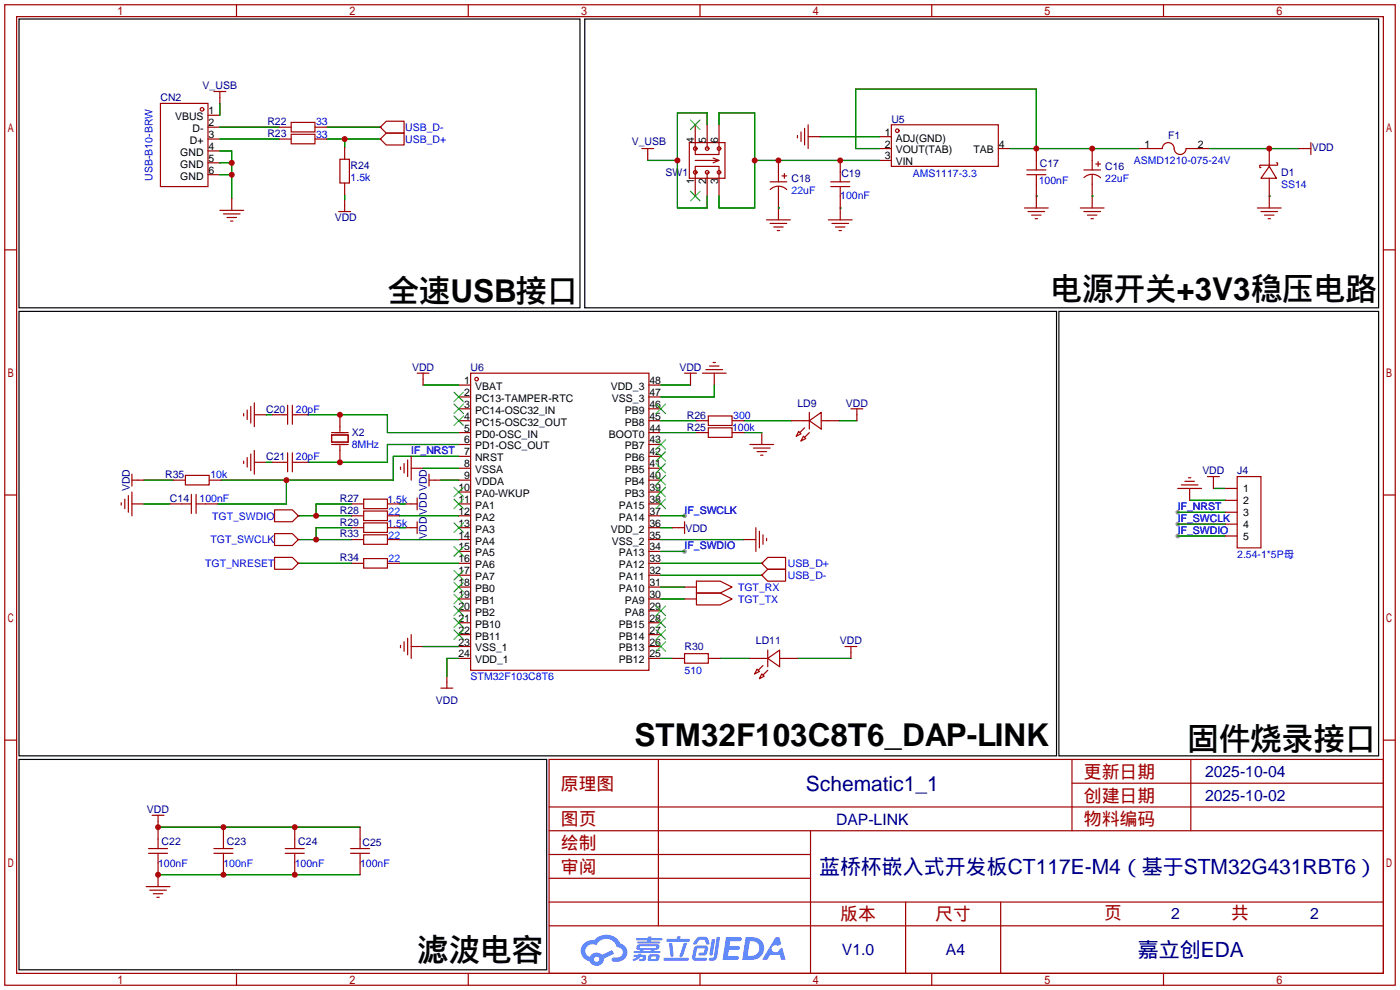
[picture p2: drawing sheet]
<svg xmlns="http://www.w3.org/2000/svg" width="299mm" height="212mm" viewBox="0 0 299 212" stroke-linecap="round" stroke-linejoin="round" font-family="sans-serif">
<g fill="#999">
<circle cx="146.3" cy="110.2" r=".51"/>
<circle cx="146.3" cy="117.9" r=".51"/>
<circle cx="251.7" cy="109.5" r=".51"/>
<circle cx="251.7" cy="112" r=".51"/>
<circle cx="251.7" cy="114.6" r=".51"/>
</g>
<g fill="none" stroke="#a10000" stroke-width=".25">
<path d="M1 1h297.2v209.6h-297.2zM3.6 3.6h292.1v204.4h-292.1zM50.5 1v2.6M100.1 1v2.6M149.6 1v2.6M199.1 1v2.6M248.7 1v2.6M1 53.4h2.6M295.7 53.4h2.5M1 105.8h2.6M295.7 105.8h2.5M1 158.2h2.6"/>
<path d="M295.7 158.2h2.5M117.3 162.3h178.4v45.7h-178.4zM117.3 177.5h178.4M117.3 172.5h178.4M140.7 162.3v35.6M173.2 177.5v30.5M229.1 162.3v15.2M229.1 167.4h66.6M254.5 162.3v15.2M117.3 182.6h55.9M117.3 197.9h178.4M117.3 192.8h178.4"/>
<path d="M117.3 187.7h55.9M193.5 192.8v15.2M213.9 192.8v15.2M50.5 208v2.6M100.1 208v2.6M149.6 208v2.6M199.1 208v2.6M248.7 208v2.6"/>
</g>
<g fill="#5487ff">
<path d="M155.2 200.3h2.6a.48 .48 0 0 1 .7 .4 .48 .48 0 0 1-.6 .4h-1.8l-.2 1.1h1.9a.43 .43 0 0 1 .4 .4 .43 .43 0 0 1-.5 .4h-1.9l-.2 1.3h1.7a.45 .45 0 0 1 .5 .2 .45 .45 0 0 1-.1 .6h-3.3z"/>
<path d="M165.7 200.3h.9l.4 1.5-.8 .3a.84 .84 0 0 0-1.2 .3 .84 .84 0 0 0 .4 1.1 .84 .84 0 0 0 1.1-.4l.1-.2 .6-.3 .7 2.5h-1l-.2-1h-2.1l-.6 1h-1.1z"/>
<path d="M152.1 200.8h.7l-.5 3.1a.36 .36 0 0 1-.3 .3 .36 .36 0 0 1-.4-.3z"/>
<path d="M153.2 200.2h.7l-.6 4.3a1.13 1.13 0 0 1-1.8 .6l.2-.4h.7l.2-.2z"/>
<path d="M148.9 200.6l.6-.4h1a.77 .77 0 0 1 .9 .5l.3 1-.2 .2h-.5l-.3-.9-.2-.2-1 .1-.7 1-.6-.1-.1-.2z"/>
<path d="M148.4 202.4l.6-.3h1.7a.81 .81 0 0 1 .7 .5 .81 .81 0 0 1-.2 .8 .81 .81 0 0 1-.9 .8h-.7a.32 .32 0 0 1-.3-.3 .32 .32 0 0 1 .4-.3h.7l.2-.9-1.6 .1-.4 1.8 2.2 .1a.32 .32 0 0 1 .3 .4 .32 .32 0 0 1-.4 .2h-2.2l-.5-.3-.1-.5z"/>
<path d="M141.9 204.7h5a.33 .33 0 0 1 .3 .3 .33 .33 0 0 1-.3 .3h-4.9l-.2-.1z"/>
<path d="M146.1 201.5h.8l-.7 2a.98 .98 0 0 1-.7 1.1l-.3-.3z"/>
<path d="M143 201.6h.7l.3 2.5a.34 .34 0 0 1-.3 .4 .34 .34 0 0 1-.4-.3z"/>
<path d="M142.5 200.7h2.1l.3-.6h.6l-.1 .6h1.7a.32 .32 0 0 1 .4 .3 .32 .32 0 0 1-.4 .3h-4.5l-.2-.2z"/>
<path d="M135.5 204.1h.9l.1-.3h.6v.3h.8a.82 .82 0 0 1-.5 1.3h-.8v-.4l.7-.1 .1-.3a.68 .68 0 0 0-1 .4l-1.1 .4-.1-.4 .9-.5h-.7z"/>
<path d="M136 200.5h2.4l.1-.3h.7v.3h2.2l.2 .3-.2 .2h-2.3v.2h1.8l.2 .3-.2 .1h-4.5l-.1-.4h2l.1-.2h-2.3l-.1-.2z"/>
<path d="M159.4 200.3l-.8 4.9h1.7a2.5 2.5 0 0 0 3-2.5 2.5 2.5 0 0 0-3.1-2.4zM160.3 201.1a1.61 1.61 0 0 1 2 1.5 1.61 1.61 0 0 1-1.8 1.7h-.7z"/>
<path d="M136.2 202a.55 .55 0 0 0-.2 .8 .55 .55 0 0 0 .7 .2l.1 .3h-1.3v.3l5.4 .1 .3-.2-.2-.2h-1.2l.2-.3a.7 .7 0 0 0 .8-.3 .7 .7 0 0 0 0-.8l-4.2-.1zM136.8 202.3l3.3-.1 .1 .1-.2 .3h-3.2zM137.5 203h1.7l-.2 .3h-1.4z"/>
<path d="M138.6 204.2a1.05 1.05 0 0 0 0 1.2 2.91 2.91 0 0 0 2.2-.2 .98 .98 0 0 0 0-1.2h-1.6zM139.2 204.5l.9-.1 .1 .4-.2 .2-.8-.1z"/>
<path d="M124.9 201.6a2.23 2.23 0 0 0-.7 2.3 2.23 2.23 0 0 0 1.8 1.6 1.58 1.58 0 0 0 1.8 .9 1.58 1.58 0 0 0 1.3-1.5l2.2-1.1-.5-.7-2.1 1a1.65 1.65 0 0 0-2.7 .4 1.45 1.45 0 0 1-.8-1.9 1.45 1.45 0 0 1 2-.7l.3 .1a2.3 2.3 0 0 1 2.3-1.3 2.3 2.3 0 0 1 2 1.7 1.12 1.12 0 0 1 1.3 1 1.12 1.12 0 0 1-1.1 1.2h-.7a.45 .45 0 0 0-.6 .4 .45 .45 0 0 0 .5 .5 2.21 2.21 0 0 0 2.2-.5 2.21 2.21 0 0 0 .5-2.3 2.13 2.13 0 0 0-1.3-1.1 3.3 3.3 0 0 0-5.6-.7l-1.1 .1zM127 205a.57 .57 0 0 1 1.1 0 .57 .57 0 0 1-1.1 0z"/>
</g>
<g fill="none" stroke="#a10000" stroke-width=".25">
<path d="M45.7 19.6h2.6M47 19.6v2.5M34.3 22.1h10.1v17.8h-10.1zM44.4 24.6h2.6M44.4 27.2h2.6M44.4 29.7h2.6M44.4 32.3h2.6M44.4 34.8h2.6M44.4 37.3h2.6M59.7 27.2h2.5M59.7 29.7h2.5M62.2 26.2h5.1v2h-5.1z"/>
<path d="M62.2 28.7h5.1v2h-5.1zM67.3 27.2h2.5M67.3 29.7h2.5M72.6 34h2.1v5.1h-2.1zM73.7 31.5v2.5M73.7 39.1v2.6M81.3 27.2h.1M81.3 29.7l1.2-1.3h3.9v2.6h-3.9zM81.3 29.7h.1M82.5 25.9h3.9v2.5h-3.9l-1.2-1.2zM137.2 31.8h2.5M138.4 31.8v2.5"/>
<path d="M147.3 30.5h7.6v7.6h-7.6zM148.6 26.7v6.3h5.1v-6.3M148.6 34.3h5.1M151.1 26.7v5.1M151.1 36.8v5.1M152.4 33.8l1.3 .5-1.3 .5M164.6 38.9h3.5M166.4 34.3v4.6M166.4 39.9v7.1M167.1 37.6h1M167.6 37.1v1M170.4 29v.5"/>
<path d="M171.2 28.2v2M172 27.4v3.6M172.7 29.2h2.6M172.7 26.7v5.1M177.5 38.9h4.1M177.5 39.9h4.1M179.6 34.3v4.6M179.6 39.9v7.1M188 29.2h2.5M188 31.8h2.5M188 34.3h2.5M190.5 26.7h22.9v8.9h-22.9z"/>
<path d="M213.4 31.8h2.5M219.5 37.3h4M219.5 36.3h4M221.5 31.8v4.5M221.5 37.3v7.1M231.6 36.3h3.6M231.7 38a2.54 2.54 0 0 1 3.5 0M233.4 31.8v4.5M233.4 37.3v7.1M234.2 35.1h1M234.7 34.5v1.1M243.3 31.8h5.1a1.27 1.27 0 0 1 1.3-1.3 1.27 1.27 0 0 1 1.3 1.3 1.27 1.27 0 0 0 1.2 1.2 1.27 1.27 0 0 0 1.3-1.2h5.1"/>
<path d="M271.3 35.6l1.5 2.5h-3.3zM271.3 31.8v3.8M271.3 38.1v6.3M272.8 34.8h.2v.5h-3.8v.5h.3M277.6 31.8h2.6M280.2 30.5v2.5M47 45h5.1M47.8 45.7h3.5M48.5 46.5h2M49.3 47.2h.5M49.5 42.4v2.6M72.4 45.2h2.5"/>
<path d="M73.7 42.7v2.5M148.6 41.9v-6.3h5.1v6.3M163.8 47h5.1M164.6 47.8h3.5M164.6 40.5a2.54 2.54 0 0 1 3.6 0M165.4 48.5h2M166.1 49.3h.5M177 47h5.1M177.8 47.8h3.6M178.6 48.5h2M179.3 49.3h.5M218.9 44.4h5.1"/>
<path d="M219.7 45.2h3.6M220.5 46h2M221.2 46.7h.5M230.9 44.4h5.1M231.6 45.2h3.6M232.4 46h2M233.2 46.7h.5M268.7 44.4h5.1M269.5 45.2h3.5M270.3 46h2M271 46.7h.5M89.2 79.8h2.5"/>
<path d="M90.4 79.8v2.5M100.6 79.8h38.1v63.5h-38.1zM146.3 79.8h2.5M147.6 79.8v2.5M150.1 79.8h5.1M150.9 79h3.5M151.6 78.2h2.1M152.4 77.5h.5M152.7 79.8v2.5M52.1 88.4v.5M52.1 98.6v.5M52.8 87.6v2.1"/>
<path d="M52.8 97.8v2M53.6 86.9v3.5M53.6 97v3.6M54.4 88.6h2.5M54.4 86.1v5.1M54.4 96.3v5M54.4 98.8h2.5M58.2 88.6h3.3M58.2 98.8h3.3M61.5 86.6v4.1M61.5 96.8v4M62.5 88.6h3.3"/>
<path d="M62.5 98.8h3.3M62.5 86.6v4.1M62.5 96.8v4M70.9 93h3.5v1.5h-3.5zM70.9 92.5h3.5M70.9 95h3.5M72.6 88.6v3.6M72.6 95.2v3.6M85.6 99.8v.5M86.4 99.1v2M87.1 98.3v3.6M87.9 97.5v5.1"/>
<path d="M98 82.3h2.6M98 84.8h2.6M98 87.4h2.6M98 89.9h2.6M98 92.5h2.6M98 95h2.6M98 97.5h2.6M138.7 82.3h2.5M138.7 84.8h2.5M138.7 87.4h2.5M138.7 89.9h2.5M138.7 92.5h2.5"/>
<path d="M138.7 95h2.5M138.7 97.5h2.5M148.8 89.9h2.6M148.8 92.5h2.6M151.4 88.9h5.1v2h-5.1zM151.4 91.4h5.1v2.1h-5.1zM156.5 89.9h2.5M156.5 92.5h2.5M160.3 95h5.1M161 95.8h3.6M161.8 96.5h2M162.6 97.3h.5"/>
<path d="M162.8 92.5v2.5M169.2 89.9h3.8M170.7 92.2l.5 .5-1 .5zM171.7 93.2l.5 .5-1 .5zM172 91.4l-1.1 1.1M173 89.9l2.5-1.8v3.6zM173 92.5l-1 1M173 88.1v3.6M175.5 89.9h3.8M181.9 87.4h2.5M183.1 87.4v2.5M25.9 107.4v.5"/>
<path d="M26.7 106.7v2M27.4 105.9v3.6M28.2 102.6h2.5M28.2 107.7h2.5M28.2 101.3v2.6M28.2 105.2v5M36.3 107.7h4.6M37.1 102.6h2.5M39.6 101.6h5.1v2h-5.1zM40.9 105.7v4M41.9 107.7h4.6M41.9 105.7v4"/>
<path d="M44.7 102.6h2.5M58.7 109h3.8l1.3 1.2-1.3 1.3h-3.8zM58.7 114h3.8l1.3 1.3-1.3 1.3h-3.8zM58.7 119.1h3.8l1.3 1.3-1.3 1.3h-3.8zM63.8 110.2h.1M63.8 115.3h.1M75.2 107.7h2.5M75.2 110.2h2.5M75.2 112.8h2.5M75.2 115.3h2.5M77.7 109.2h5.1v2.1h-5.1zM77.7 114.3h5.1v2h-5.1z"/>
<path d="M77.7 119.4h5.1v2h-5.1zM77.7 106.7h5.1v2h-5.1zM77.7 111.8h5.1v2h-5.1zM82.8 107.7h2.5M82.8 110.2h2.5M82.8 112.8h2.5M82.8 115.3h2.5M86.6 107.7h2.6M86.6 112.8h2.6M87.9 100.1h2.5M89.2 106.4v2.6M89.2 111.5v2.5"/>
<path d="M91.7 102.6h2.5M91.7 101.3v2.6M98 100.1h2.6M98 102.6h2.6M98 105.2h2.6M98 107.7h2.6M98 110.2h2.6M98 112.8h2.6M98 115.3h2.6M98 117.9h2.6M138.7 100.1h2.5M138.7 102.6h2.5"/>
<path d="M138.7 105.2h2.5M138.7 107.7h2.5M138.7 110.2h2.5M138.7 112.8h2.5M138.7 115.3h2.5M138.7 117.9h2.5M143.8 112.8h2.5M146.3 111.5v2.5M159 115.3h2.5M161.5 112.8v5.1M162.3 113.5v3.6M163.1 114.3v2"/>
<path d="M163.8 115.1v.5M251.7 104.4h5.1M252.5 103.6h3.5M253.2 102.9h2.1M254 102.1h.5M254.3 104.4v2.5M258.1 101.9h2.5M259.3 101.9v2.5M261.9 104.4h2.5M261.9 106.9h2.5M261.9 109.5h2.5M261.9 112h2.5"/>
<path d="M261.9 114.6h2.5M264.4 101.9h5.1v15.2h-5.1zM63.8 120.4h.1M75.2 120.4h2.5M82.8 120.4h2.5M85.6 137.9v.5M86.4 137.2v2M87.1 136.4v3.6M87.9 138.2h2.5M87.9 135.6v5.1M98 120.4h2.6M98 122.9h2.6"/>
<path d="M98 125.5h2.6M98 128h2.6M98 130.6h2.6M98 133.1h2.6M98 135.6h2.6M98 138.2h2.6M138.7 120.4h2.5M138.7 122.9h2.5M138.7 125.5h2.5M138.7 128h2.5M138.7 130.6h2.5M138.7 133.1h2.5"/>
<path d="M138.7 135.6h2.5M138.7 138.2h2.5M146.3 139.7h5.1v2h-5.1zM146.3 125.5h2.5M146.3 128h2.5M148.8 124.2h5.1l2.6 1.3-2.6 1.2h-5.1zM148.8 126.7h5.1l2.6 1.3-2.6 1.3h-5.1zM162.8 120.4l1.3-1.3h3.8v2.6h-3.8zM162.8 120.4h.1M162.8 122.9l1.3-1.2h3.8v2.5h-3.8zM162.8 122.9h.1M164.1 138.9v3.6"/>
<path d="M180.6 138.2h2.5M181.9 138.2v2.5M94.2 147.1h2.6M95.5 144.5v2.6M98 140.7h2.6M138.7 140.7h2.5M143.8 140.7h2.5M151.4 140.7h2.5M160.3 140.7h3.8M161.8 143l.5 .5-1 .5zM162.8 144l.5 .5-1 .5zM163.1 142.2l-1 1.1"/>
<path d="M164.1 140.7l2.5-1.8v3.6zM164.1 143.3l-1 1M166.6 140.7h3.8M32.5 174.2h2.6M33.8 174.2v7.2M47.8 176.8v4.6M63 176.8v4.6M77 176.8v4.6M31.2 189.5h5.1M31.7 182.4h4.1M31.7 181.4h4.1M32 190.2h3.6"/>
<path d="M32.8 191h2M33.5 191.8h.5M33.8 182.4v7.1M45.7 182.4h4.1M45.7 181.4h4.1M47.8 182.4v4.5M61 182.4h4M61 181.4h4M63 182.4v4.5M74.9 182.4h4.1M74.9 181.4h4.1M77 182.4v4.5"/>
<circle cx="43.2" cy="23.4" r=".38"/>
<circle cx="148.6" cy="36.8" r=".38"/>
<circle cx="148.6" cy="31.8" r=".38"/>
<circle cx="151.1" cy="31.8" r=".38"/>
<circle cx="151.1" cy="36.8" r=".38"/>
<circle cx="153.7" cy="36.8" r=".38"/>
<circle cx="153.7" cy="31.8" r=".38"/>
<circle cx="191.8" cy="27.9" r=".38"/>
<circle cx="101.9" cy="81" r=".38"/>
</g>
<g fill="none" stroke="#008700" stroke-width=".25">
<path d="M47 32.3h2.5v10.1M47 34.8h2.5M47 37.3h2.5M47 22.1v2.5M47 27.2h12.7M47 29.7h12.7M69.8 27.2h11.5M69.8 29.7h11.5M73.7 29.7v1.8M138.4 34.3h6.4M151.1 26.7v-2.6h-6.3v20.3h6.3v-2.5M153.7 26.7v-2.6h7.6v20.3h-7.6v-2.5"/>
<path d="M161.3 34.3h26.7M175.3 29.2h12.7M188 31.8h-5.1v-12.7h38.6v12.7M215.9 31.8h27.4M258.6 31.8h19M73.7 41.7v1M166.4 44.4h.1M179.6 44.4h.1M221.5 41.9h.1M233.4 41.9h.1M271.3 41.9h.1M56.9 88.6h1.3"/>
<path d="M56.9 98.8h1.3M65.8 88.6h17v3.9h15.2M90.4 82.3h7.6M98 95h-15.2v3.8h-17M98 97.5h-13.9v5.1h-36.9M141.2 82.3h6.4M141.2 92.5h7.6M141.2 89.9h7.6M152.7 82.3v2.5h-11.5M159 92.5h3.8M159 89.9h10.2M179.3 89.9h3.8"/>
<path d="M30.7 102.6h6.4M30.7 107.7h5.6M61.2 102.6v5.1h-14.7M63.8 110.2h11.4M63.8 115.3h11.4M75.2 107.7h-7.6v2.5M75.2 112.8h-7.6v2.5M85.3 107.7h1.3M85.3 110.2h12.7M85.3 115.3h12.7M85.3 112.8h1.3M90.4 100.1h7.6"/>
<path d="M94.2 102.6h3.8M141.2 110.2h5.1M141.2 115.3h17.8M141.2 112.8h2.6M141.2 117.9h5.1M251.7 109.5h10.2M251.7 112h10.2M251.7 114.6h10.2M254.3 106.9h7.6M259.3 104.4h2.6M63.8 120.4h11.4M85.3 120.4h12.7"/>
<path d="M90.4 138.2h7.6M141.2 120.4h21.6M141.2 122.9h21.6M141.2 125.5h5.1M141.2 128h5.1M98 140.7h-2.5v3.8M141.2 140.7h2.6M153.9 140.7h6.4M170.4 140.7h11.5M33.8 176.8h43.2M33.8 186.9h43.2"/>
</g>
<g fill="none" stroke="#3c3" stroke-width=".25">
<path d="M147.6 25.7l2 2M149.6 25.7l-2 2M147.6 40.9l2 2M149.6 40.9l-2 2M97 83.8l2.1 2.1M97 86.4l2.1 2M97 88.9l2.1 2M99.1 83.8l-2.1 2.1M99.1 86.4l-2.1 2M99.1 88.9l-2.1 2M140.2 99.1l2 2M140.2 96.5l2 2.1"/>
<path d="M140.2 94l2 2M140.2 86.4l2 2M142.2 86.4l-2 2M142.2 99.1l-2 2M142.2 96.5l-2 2.1M142.2 94l-2 2M97 104.1l2.1 2.1M97 106.7l2.1 2M97 111.8l2.1 2M97 116.8l2.1 2.1M99.1 104.1l-2.1 2.1M99.1 106.7l-2.1 2"/>
<path d="M99.1 111.8l-2.1 2M99.1 116.8l-2.1 2.1M140.2 106.7l2 2M140.2 104.1l2 2.1M140.2 101.6l2 2M142.2 106.7l-2 2M142.2 104.1l-2 2.1M142.2 101.6l-2 2M97 121.9l2.1 2.1M97 124.5l2.1 2M97 127l2.1 2M97 129.5l2.1 2.1"/>
<path d="M97 132.1l2.1 2M97 134.6l2.1 2.1M99.1 121.9l-2.1 2.1M99.1 124.5l-2.1 2M99.1 127l-2.1 2M99.1 129.5l-2.1 2.1M99.1 132.1l-2.1 2M99.1 134.6l-2.1 2.1M140.2 137.2l2 2M140.2 134.6l2 2.1M140.2 132.1l2 2M140.2 129.5l2 2.1"/>
<path d="M142.2 137.2l-2 2M142.2 134.6l-2 2.1M142.2 132.1l-2 2M142.2 129.5l-2 2.1"/>
</g>
<path d="M4.1 4.1h119.9v61.7h-119.9zM125 4.1h169.6v61.7h-169.6zM4.1 66.5h221.7v95h-221.7zM226.3 66.5h68.3v95h-68.3zM4.1 162.3h112.7v45h-112.7z" fill="none" stroke="#000" stroke-width=".25"/>
<g fill="#c00">
<circle cx="49.5" cy="34.8" r=".63"/>
<circle cx="49.5" cy="37.3" r=".63"/>
<circle cx="73.7" cy="29.7" r=".63"/>
<circle cx="221.5" cy="31.7" r=".63"/>
<circle cx="233.4" cy="31.7" r=".63"/>
<circle cx="271.3" cy="31.7" r=".63"/>
<circle cx="72.6" cy="88.6" r=".63"/>
<circle cx="72.6" cy="98.8" r=".63"/>
<circle cx="61.2" cy="102.6" r=".63"/>
<circle cx="67.6" cy="110.2" r=".63"/>
<circle cx="67.6" cy="115.3" r=".63"/>
<circle cx="33.8" cy="176.8" r=".63"/>
<circle cx="47.8" cy="176.8" r=".63"/>
<circle cx="63" cy="176.8" r=".63"/>
<circle cx="63" cy="186.9" r=".63"/>
<circle cx="47.8" cy="186.9" r=".63"/>
<circle cx="33.8" cy="186.9" r=".63"/>
<circle cx="161.3" cy="34.3" r=".63"/>
<circle cx="166.4" cy="34.3" r=".63"/>
<circle cx="179.6" cy="34.3" r=".63"/>
<circle cx="144.8" cy="34.3" r=".63"/>
</g>
<g font-size="6.7">
<text x="82.8" y="64.4">全速USB接口</text>
<text x="224.5" y="64.2">电源开关+3V3稳压电路</text>
<text x="135.6" y="159.4">STM32F103C8T6_DAP-LINK</text>
<text x="253.7" y="160.2">固件烧录接口</text>
<text x="89.2" y="205.4">滤波电容</text>
</g>
<g font-size="4.5" fill="#000080">
<text x="172.2" y="169">Schematic1_1</text>
<text x="175" y="186.8">蓝桥杯嵌入式开发板CT117E-M4（基于STM32G431RBT6）</text>
<text x="243.2" y="204.6">嘉立创EDA</text>
</g>
<g font-size="3.8" fill="#a00000">
<text x="231.6" y="166.2">更新日期</text>
<text x="119.9" y="168.8">原理图</text>
<text x="231.6" y="171.3">创建日期</text>
<text x="119.9" y="176.4">图页</text>
<text x="231.6" y="176.4">物料编码</text>
<text x="119.9" y="181.5">绘制</text>
<text x="119.9" y="186.6">审阅</text>
<text x="179.6" y="196.7">版本</text>
<text x="199.9" y="196.7">尺寸</text>
<text x="236" y="196.5">页</text>
<text x="263.1" y="196.5">共</text>
</g>
<g font-size="3.4" fill="#000080">
<text x="257.6" y="166.1">2025-10-04</text>
<text x="257.6" y="171.2">2025-10-02</text>
<text x="178.7" y="176.2">DAP-LINK</text>
<text x="250.3" y="196.3">2</text>
<text x="280" y="196.3">2</text>
<text x="179.9" y="204.2">V1.0</text>
<text x="202.2" y="204.2">A4</text>
</g>
<g font-size="2.2" fill="#000080">
<text x="34.3" y="21.6">CN2</text>
<text x="43.3" y="19.1">V_USB</text>
<text x="57.1" y="26.7">R22</text>
<text x="57.1" y="29.3">R23</text>
<text x="190.5" y="26.2">U5</text>
<text x="249.7" y="29.8">F1</text>
<text x="135" y="31">V_USB</text>
<text x="222.2" y="35.6">C17</text>
<text x="280.3" y="32.3">VDD</text>
<text x="74.9" y="36.1">R24</text>
<text x="142.2" y="37.7">SW1</text>
<text x="169.2" y="38.9">C18</text>
<text x="179.8" y="37.9">C19</text>
<text x="236.2" y="36.4">C16</text>
<text x="273.8" y="37.7">D1</text>
<text x="71.5" y="47.3">VDD</text>
<text x="88.1" y="79.3">VDD</text>
<text x="100.6" y="79.3">U6</text>
<text x="145.2" y="79.3">VDD</text>
<text x="56.9" y="88.2">C20</text>
<text x="146.8" y="89.5">R26</text>
<text x="170.4" y="86.9">LD9</text>
<text x="180.8" y="86.9">VDD</text>
<text x="75.2" y="93.3">X2</text>
<text x="146.8" y="92">R25</text>
<text x="56.9" y="98.4">C21</text>
<text x="257" y="101.4">VDD</text>
<text x="264.4" y="101.4">J4</text>
<text x="27.7" y="105" transform="rotate(-90 27.7 105)">VDD</text>
<text x="35.3" y="102.2">R35</text>
<text x="36.3" y="107.2">C14</text>
<text x="72.6" y="107.2">R27</text>
<text x="72.6" y="109.8">R28</text>
<text x="72.6" y="112.3">R29</text>
<text x="91.2" y="110.1" transform="rotate(-90 91.2 110.1)">VDDVDD</text>
<text x="146.5" y="113.6">VDD</text>
<text x="72.6" y="114.9">R33</text>
<text x="72.6" y="119.9">R34</text>
<text x="91.2" y="115.1" transform="rotate(-90 91.2 115.1)">VDD</text>
<text x="161.5" y="137.7">LD11</text>
<text x="179.5" y="137.7">VDD</text>
<text x="146.3" y="139">R30</text>
<text x="93.1" y="150.4">VDD</text>
<text x="31.4" y="173.8">VDD</text>
<text x="34.5" y="180.7">C22</text>
<text x="48.5" y="180.7">C23</text>
<text x="63.8" y="180.7">C24</text>
<text x="77.5" y="180.9">C25</text>
</g>
<g font-size="2.2">
<text x="37.4" y="25.7">VBUS</text>
<text x="41.1" y="28.2">D-</text>
<text x="44.6" y="24.4">1</text>
<text x="44.6" y="27">2</text>
<text x="44.6" y="29.5">3</text>
<text x="189.1" y="29">1</text>
<text x="38.5" y="33.3">GND</text>
<text x="38.5" y="35.9">GND</text>
<text x="40.6" y="30.8">D+</text>
<text x="44.6" y="32">4</text>
<text x="44.6" y="34.6">5</text>
<text x="148.4" y="30.5" transform="rotate(-90 148.4 30.5)">4</text>
<text x="150.9" y="30.5" transform="rotate(-90 150.9 30.5)">5</text>
<text x="153.5" y="30.5" transform="rotate(-90 153.5 30.5)">6</text>
<text x="189.1" y="31.5">2</text>
<text x="189.1" y="34.1">3</text>
<text x="191.4" y="30.3">ADJ(GND)</text>
<text x="191.4" y="32.8">VOUT(TAB)</text>
<text x="191.4" y="35.3">VIN</text>
<text x="208.1" y="32.8">TAB</text>
<text x="213.5" y="31.5">4</text>
<text x="244.6" y="31.5">1</text>
<text x="256" y="31.5">2</text>
<text x="38.5" y="38.4">GND</text>
<text x="44.6" y="37.1">6</text>
<text x="148.4" y="39.3" transform="rotate(-90 148.4 39.3)">1</text>
<text x="150.9" y="39.3" transform="rotate(-90 150.9 39.3)">2</text>
<text x="153.5" y="39.3" transform="rotate(-90 153.5 39.3)">3</text>
<text x="99.2" y="82.1">1</text>
<text x="101.5" y="83.4">VBAT</text>
<text x="130.5" y="83.4">VDD_3</text>
<text x="138.8" y="82.1">48</text>
<text x="99.2" y="84.6">2</text>
<text x="99.2" y="87.2">3</text>
<text x="99.2" y="89.7">4</text>
<text x="101.5" y="85.9">PC13-TAMPER-RTC</text>
<text x="101.5" y="88.4">PC14-OSC32_IN</text>
<text x="130.8" y="85.9">VSS_3</text>
<text x="133.5" y="88.4">PB9</text>
<text x="138.8" y="89.7">45</text>
<text x="138.8" y="87.2">46</text>
<text x="138.8" y="84.6">47</text>
<text x="99.2" y="92.2">5</text>
<text x="99.2" y="94.8">6</text>
<text x="101.5" y="91">PC15-OSC32_OUT</text>
<text x="101.5" y="93.5">PD0-OSC_IN</text>
<text x="130.1" y="93.5">BOOT0</text>
<text x="133.5" y="91">PB8</text>
<text x="138.8" y="94.8">43</text>
<text x="138.8" y="92.2">44</text>
<text x="99.2" y="97.3">7</text>
<text x="99.2" y="99.9">8</text>
<text x="101.5" y="96.1">PD1-OSC_OUT</text>
<text x="101.5" y="98.6">NRST</text>
<text x="101.5" y="101.1">VSSA</text>
<text x="133.5" y="101.1">PB5</text>
<text x="133.5" y="98.6">PB6</text>
<text x="133.5" y="96.1">PB7</text>
<text x="138.8" y="99.9">41</text>
<text x="138.8" y="97.3">42</text>
<text x="98" y="104.9">10</text>
<text x="98" y="107.5">11</text>
<text x="99.2" y="102.4">9</text>
<text x="101.5" y="103.7">VDDA</text>
<text x="101.5" y="106.2">PA0-WKUP</text>
<text x="133.5" y="106.2">PB3</text>
<text x="133.5" y="103.7">PB4</text>
<text x="138.8" y="107.5">38</text>
<text x="138.8" y="104.9">39</text>
<text x="138.8" y="102.4">40</text>
<text x="265.7" y="105.2">1</text>
<text x="265.7" y="107.7">2</text>
<text x="98" y="110">12</text>
<text x="98" y="112.6">13</text>
<text x="101.5" y="108.8">PA1</text>
<text x="101.5" y="111.3">PA2</text>
<text x="101.5" y="113.8">PA3</text>
<text x="130.5" y="113.8">VDD_2</text>
<text x="132.3" y="111.3">PA14</text>
<text x="132.3" y="108.8">PA15</text>
<text x="138.8" y="112.6">36</text>
<text x="138.8" y="110">37</text>
<text x="265.7" y="110.3">3</text>
<text x="265.7" y="112.8">4</text>
<text x="98" y="115.1">14</text>
<text x="98" y="117.6">15</text>
<text x="101.5" y="116.4">PA4</text>
<text x="101.5" y="118.9">PA5</text>
<text x="130.8" y="116.4">VSS_2</text>
<text x="132.3" y="118.9">PA13</text>
<text x="138.8" y="117.6">34</text>
<text x="138.8" y="115.1">35</text>
<text x="265.7" y="115.4">5</text>
<text x="98" y="120.2">16</text>
<text x="98" y="122.7">17</text>
<text x="98" y="125.3">18</text>
<text x="101.5" y="121.5">PA6</text>
<text x="101.5" y="124">PA7</text>
<text x="132.3" y="124">PA11</text>
<text x="132.3" y="121.5">PA12</text>
<text x="138.8" y="125.3">31</text>
<text x="138.8" y="122.7">32</text>
<text x="138.8" y="120.2">33</text>
<text x="98" y="127.8">19</text>
<text x="98" y="130.3">20</text>
<text x="101.5" y="126.5">PB0</text>
<text x="101.5" y="129.1">PB1</text>
<text x="101.5" y="131.6">PB2</text>
<text x="132.3" y="126.5">PA10</text>
<text x="133.5" y="131.6">PA8</text>
<text x="133.5" y="129.1">PA9</text>
<text x="138.8" y="130.3">29</text>
<text x="138.8" y="127.8">30</text>
<text x="98" y="132.9">21</text>
<text x="98" y="135.4">22</text>
<text x="98" y="138">23</text>
<text x="101.5" y="134.2">PB10</text>
<text x="101.5" y="136.7">PB11</text>
<text x="132.3" y="136.7">PB14</text>
<text x="132.3" y="134.2">PB15</text>
<text x="138.8" y="138">26</text>
<text x="138.8" y="135.4">27</text>
<text x="138.8" y="132.9">28</text>
<text x="98" y="140.5">24</text>
<text x="101.5" y="139.2">VSS_1</text>
<text x="101.5" y="141.8">VDD_1</text>
<text x="132.3" y="141.8">PB12</text>
<text x="132.3" y="139.2">PB13</text>
<text x="138.8" y="140.5">25</text>
</g>
<g font-size="2.2" fill="#00f">
<text x="67.6" y="26.7">33</text>
<text x="67.6" y="29.5">33</text>
<text x="86.6" y="28">USB_D-</text>
<text x="86.6" y="30.5">USB_D+</text>
<text x="242.3" y="35.1">ASMD1210-075-24V</text>
<text x="32.6" y="38.6" transform="rotate(-90 32.6 38.6)">USB-B10-BRW</text>
<text x="74.9" y="38.7">1.5k</text>
<text x="169.2" y="41.5">22uF</text>
<text x="195.1" y="37.9">AMS1117-3.3</text>
<text x="222" y="39.4">100nF</text>
<text x="236.2" y="38.9">22uF</text>
<text x="273.8" y="40.2">SS14</text>
<text x="179.6" y="42.5">100nF</text>
<text x="63.2" y="88.2">20pF</text>
<text x="156.7" y="89.5">300</text>
<text x="75.2" y="95.8">8MHz</text>
<text x="156.5" y="92">100k</text>
<text x="63.2" y="98.4">20pF</text>
<text x="87.9" y="97.1">IF_NRST</text>
<text x="42.7" y="107.2">100nF</text>
<text x="45" y="102.2">10k</text>
<text x="82.8" y="107.5">1.5k</text>
<text x="45.3" y="111.1">TGT_SWDIO</text>
<text x="82.8" y="112.6">1.5k</text>
<text x="83.1" y="110">22</text>
<text x="146.3" y="109.8">IF_SWCLK</text>
<text x="251.7" y="109">IF_NRST</text>
<text x="251.7" y="111.6">IF_SWCLK</text>
<text x="45" y="116.1">TGT_SWCLK</text>
<text x="83.1" y="115.1">22</text>
<text x="146.3" y="117.4">IF_SWDIO</text>
<text x="251.7" y="114.1">IF_SWDIO</text>
<text x="264.4" y="119.2">2.54-1*5P母</text>
<text x="43.9" y="121.2">TGT_NRESET</text>
<text x="83.1" y="120.2">22</text>
<text x="168.4" y="121.2">USB_D+</text>
<text x="168.4" y="123.8">USB_D-</text>
<text x="157.7" y="126.3">TGT_RX</text>
<text x="157.7" y="128.8">TGT_TX</text>
<text x="100.6" y="145.3">STM32F103C8T6</text>
<text x="146.3" y="144.1">510</text>
<text x="33.8" y="185.2">100nF</text>
<text x="47.8" y="185.2">100nF</text>
<text x="63" y="185.2">100nF</text>
<text x="77" y="185.2">100nF</text>
</g>
</svg>
